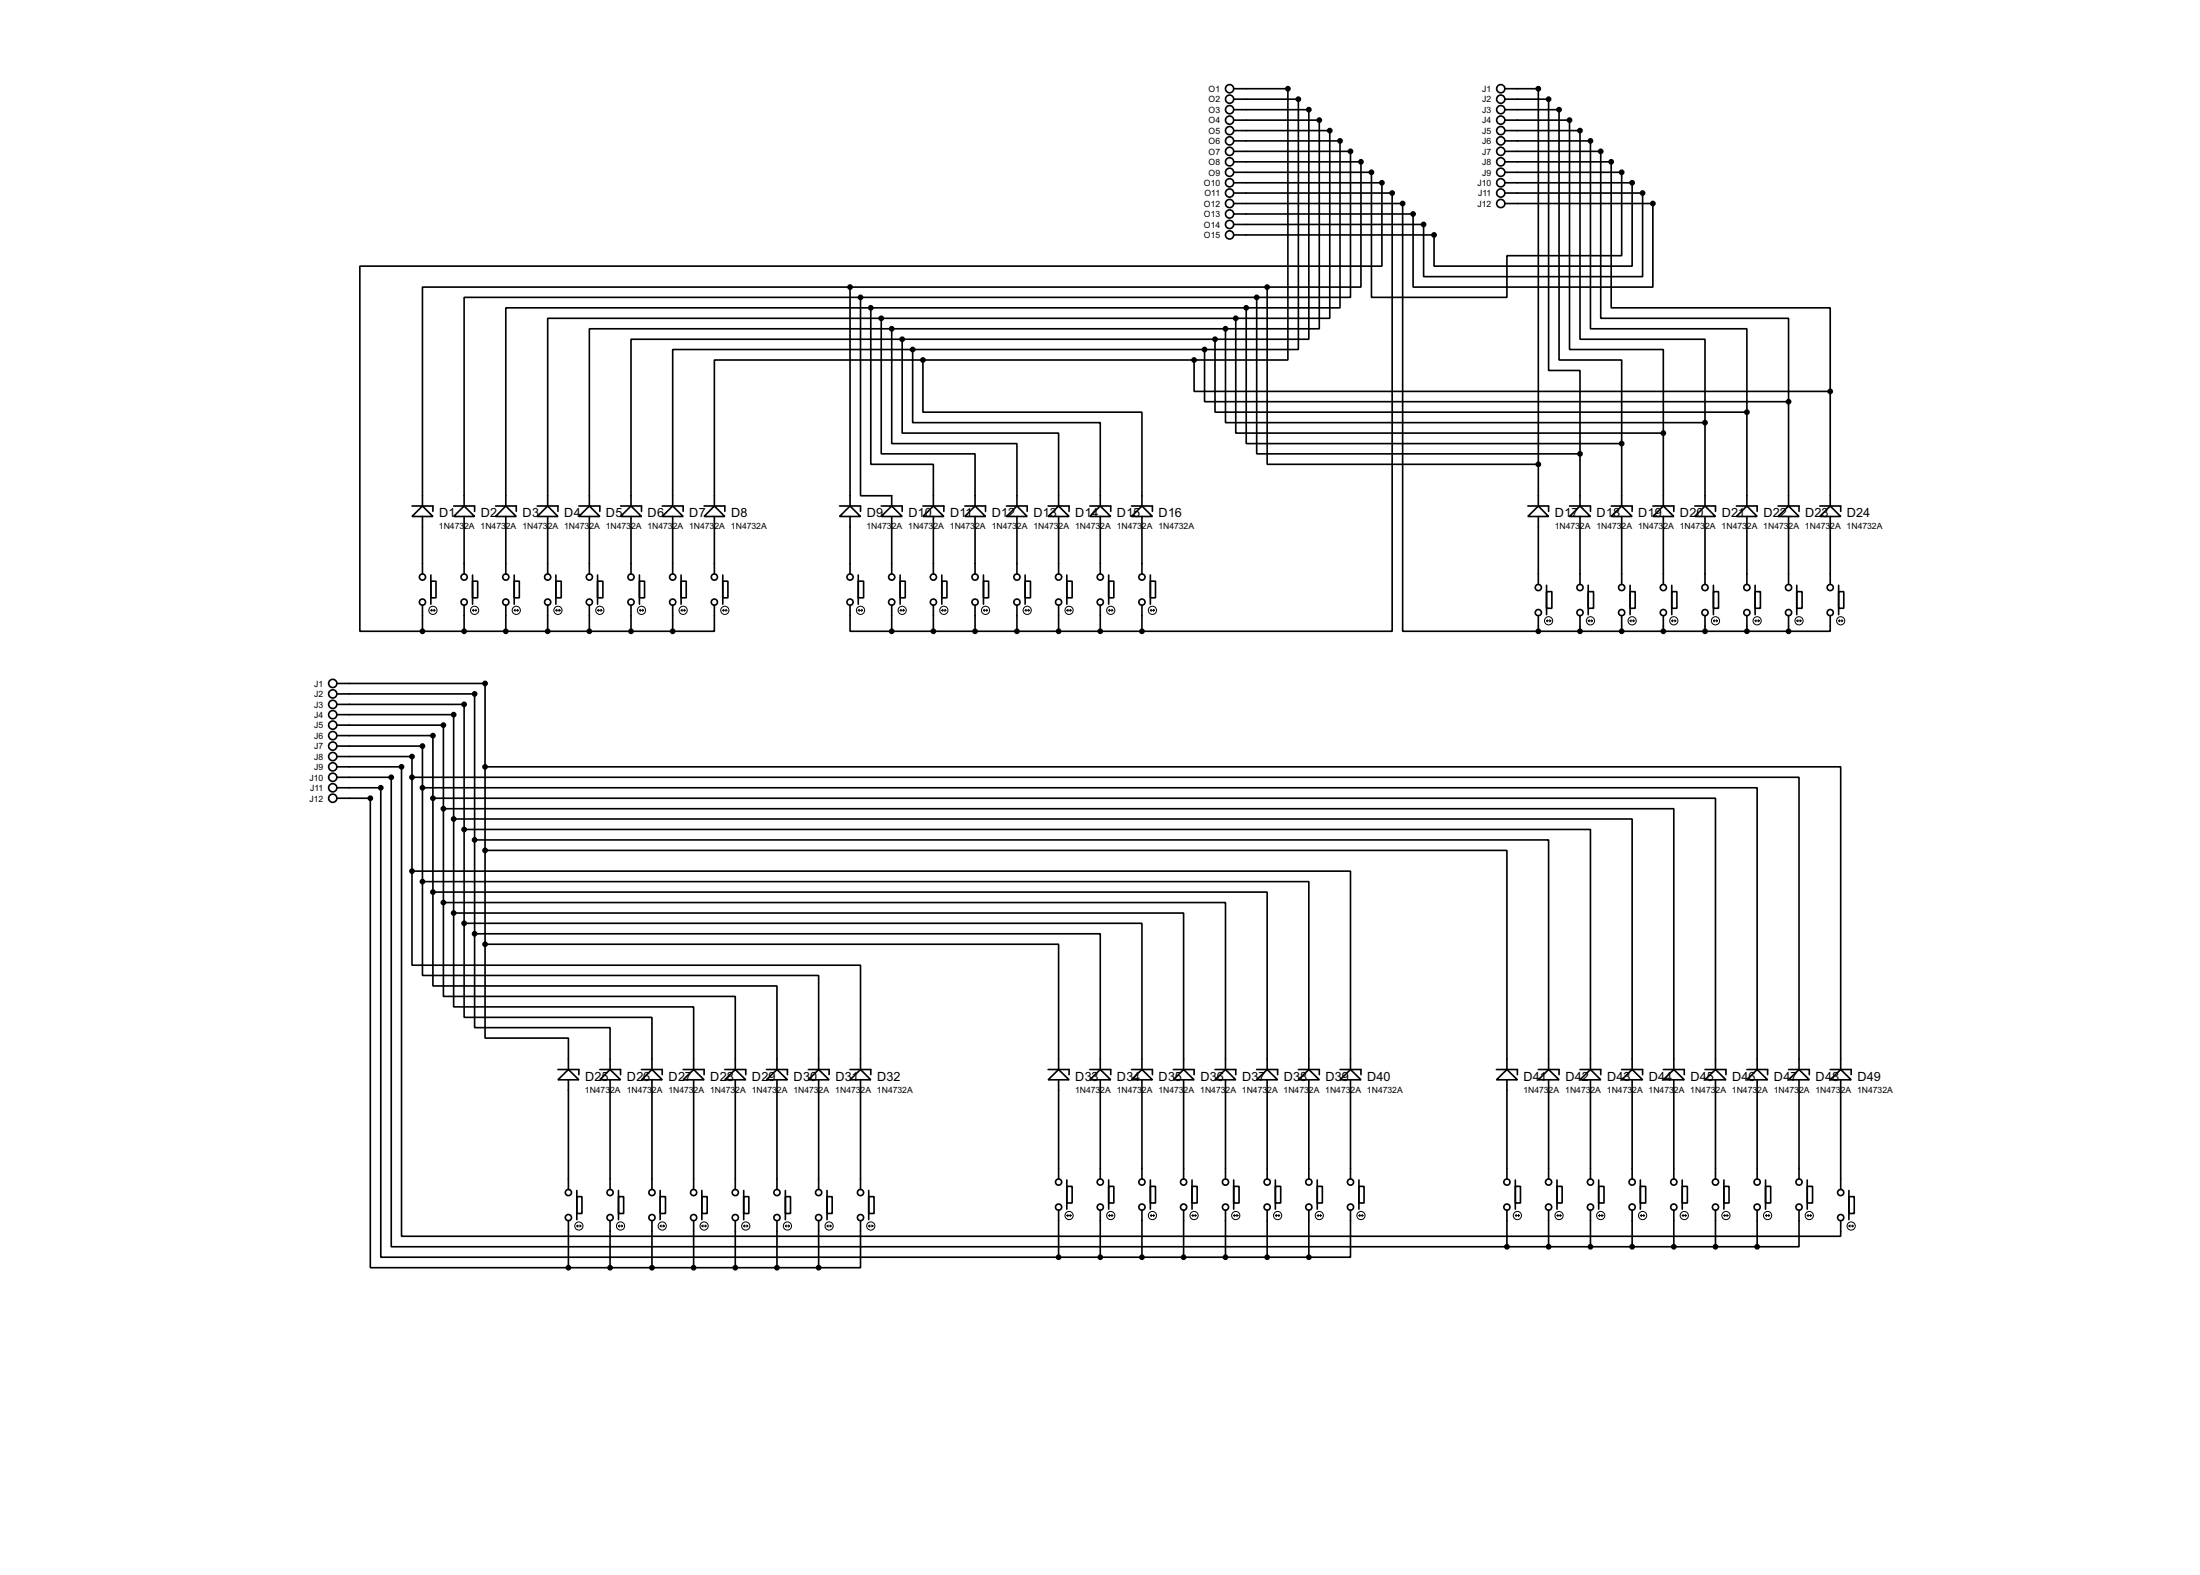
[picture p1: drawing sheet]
<svg xmlns="http://www.w3.org/2000/svg" width="536mm" height="383mm" viewBox="0 0 536 383" stroke-linecap="round" stroke-linejoin="round" font-family="sans-serif">
<g fill="none" stroke="#000" stroke-width=".4">
<path d="M300.5 21.6h13.2v66.1h-22.8M300.5 24.2h15.8v60.9h-22.9M300.5 26.7h18.3v55.9h-22.8M300.5 29.3h20.9v50.8h-22.9M300.5 31.8h23.4v45.7h-22.9M300.5 34.3h25.9v40.7h-22.8M300.5 36.9h28.5v35.5h-22.9M300.5 39.4h31v30.5h-22.8M366.6 24.2h10.6v66h7.7v20.3M366.6 26.7h13.2v61h15.2v20.3M366.6 29.3h15.7v55.8h22.9v20.4M366.6 31.8h18.3v50.8h30.4v20.3"/>
<path d="M366.6 34.3h20.8v45.8h38.1v20.3M366.6 36.9h23.3v40.6h45.8v20.3M366.6 39.4h25.9v35.6h53.3v20.3M366.6 21.6h8.1v101.6M300.5 44.5h36.1v20.3h-248.9v88.9h15.2M300.5 47h38.6v106.7h-60.9M300.5 49.6h41.2v104.1h33M300.5 42h33.6v30.4h33v-10.1h27.9v-20.3h-28.4M366.6 44.5h31v20.3h-48.3v-7.6h-48.8M366.6 47h33.5v20.4h-53.3v-12.7h-46.3M366.6 49.6h36v20.3h-58.4v-17.8h-43.7M207.1 69.9h-104.2v53.3"/>
<path d="M207.1 69.9v53.3M207.1 69.9h101.6M209.6 72.4h-96.5v50.8M209.6 72.4v48.3h7.6v2.5M209.6 72.4h96.5M212.1 75h-88.9v48.2M212.1 75v38.1h15.3v10.1M212.1 75h91.5M214.7 77.5h-81.3v45.7M214.7 77.5v33h22.8v12.7M214.7 77.5h86.3M301 77.5v28h104.2"/>
<path d="M303.6 75v33h91.4M306.1 72.4v38.1h78.8M308.7 69.9v43.2h66M217.2 80.1h-73.6v43.1M217.2 80.1v27.9h30.5v15.2M217.2 80.1h81.3M219.8 82.6h-66.1v40.6M219.8 82.6v22.9h38.1v17.7M219.8 82.6h76.2M222.3 85.1h-58.4v38.1M222.3 85.1v17.8h45.7v20.3M222.3 85.1h71.1"/>
<path d="M224.8 87.7h-50.8v35.5M224.8 87.7v12.7h53.4v22.8M224.8 87.7h66.1M290.9 87.7v7.6h154.9M293.4 85.1v12.7h142.3M296 82.6v17.8h129.5M298.5 80.1v22.8h116.8M435.7 97.8v25.4M445.8 95.3v27.9M384.9 110.5v12.7M395 108v15.2M405.2 105.5v17.7"/>
<path d="M415.3 102.9v20.3M425.5 100.4v22.8M100.4 123.2h5.1v1.3M102.9 123.2l2.6 2.6h-5.1zM102.9 125.8v14M110.5 123.2h5.1v1.3M113.1 123.2l2.5 2.6h-5.1zM113.1 125.8v14M120.7 123.2h5.1v1.3M123.2 123.2l2.6 2.6h-5.1zM123.2 125.8v14M130.9 123.2h5v1.3"/>
<path d="M133.4 123.2l2.5 2.6h-5zM133.4 125.8v14M141 123.2h5.1v1.3M143.6 123.2l2.5 2.6h-5.1zM143.6 125.8v14M151.2 123.2h5.1v1.3M153.7 123.2l2.6 2.6h-5.1zM153.7 125.8v14M161.3 123.2h5.1v1.3M163.9 123.2l2.5 2.6h-5.1zM163.9 125.8v14M171.5 123.2h5.1v1.3"/>
<path d="M174 123.2l2.6 2.6h-5.1zM174 125.8v14M204.5 123.2h5.1v1.3M207.1 123.2l2.5 2.6h-5.1zM207.1 125.8v14M214.7 123.2h5.1v1.3M217.2 123.2l2.6 2.6h-5.1zM217.2 125.8v14M224.8 123.2h5.1v1.3M227.4 123.2l2.5 2.6h-5.1zM227.4 125.8v14M235 123.2h5.1v1.3"/>
<path d="M237.5 123.2l2.6 2.6h-5.1zM237.5 125.8v14M245.2 125.8l2.5-2.6 2.5 2.6zM245.2 123.2h5v1.3M247.7 125.8v14M255.3 123.2h5.1v1.3M257.9 123.2l2.5 2.6h-5.1zM257.9 125.8v14M265.5 123.2h5.1v1.3M268 123.2l2.6 2.6h-5.1zM268 125.8v14M275.6 123.2h5.1v1.3"/>
<path d="M278.2 123.2l2.5 2.6h-5.1zM278.2 125.8v14M372.2 123.2h5v1.3M374.7 123.2l2.5 2.6h-5zM374.7 125.8v16.5M382.3 123.2h5.1v1.3M384.9 123.2l2.5 2.6h-5.1zM384.9 125.8v16.5M392.5 123.2h5.1v1.3M395 123.2l2.6 2.6h-5.1zM395 125.8v16.5M402.6 123.2h5.1v1.3"/>
<path d="M405.2 123.2l2.5 2.6h-5.1zM405.2 125.8v16.5M412.8 123.2h5.1v1.3M415.3 123.2l2.6 2.6h-5.1zM415.3 125.8v16.5M423 123.2h5v1.3M425.5 123.2l2.5 2.6h-5zM425.5 125.8v16.5M433.1 123.2h5.1v1.3M435.7 123.2l2.5 2.6h-5.1zM435.7 125.8v16.5M443.3 123.2h5.1v1.3"/>
<path d="M445.8 123.2l2.6 2.6h-5.1zM445.8 125.8v16.5M102.9 147.4v6.3M102.9 153.7h61M105 141.5h1.2v4.1h-1.2zM105 140v7.1M113.1 147.4v6.3M115.1 141.5h1.3v4.1h-1.3zM115.1 140v7.1M123.2 147.4v6.3M125.3 141.5h1.2v4.1h-1.2zM125.3 140v7.1"/>
<path d="M133.4 147.4v6.3M135.4 141.5h1.3v4.1h-1.3zM135.4 140v7.1M143.6 147.4v6.3M145.6 141.5h1.3v4.1h-1.3zM145.6 140v7.1M153.7 147.4v6.3M155.8 141.5h1.2v4.1h-1.2zM155.8 140v7.1M163.9 147.4v6.3M165.9 141.5h1.3v4.1h-1.3zM165.9 140v7.1"/>
<path d="M174 147.4v6.3h-10.1M176.1 141.5h1.2v4.1h-1.2zM176.1 140v7.1M207.1 147.4v6.3h10.1M209.1 141.5h1.3v4.1h-1.3zM209.1 140v7.1M217.2 147.4v6.3M217.2 153.7h61M219.3 141.5h1.2v4.1h-1.2zM219.3 140v7.1M227.4 147.4v6.3M229.4 141.5h1.3v4.1h-1.3z"/>
<path d="M229.4 140v7.1M237.5 147.4v6.3M239.6 141.5h1.2v4.1h-1.2zM239.6 140v7.1M247.7 147.4v6.3M249.7 141.5h1.3v4.1h-1.3zM249.7 140v7.1M257.9 147.4v6.3M259.9 141.5h1.3v4.1h-1.3zM259.9 140v7.1M268 147.4v6.3M270.1 141.5h1.2v4.1h-1.2z"/>
<path d="M270.1 140v7.1M278.2 147.4v6.3M280.2 141.5h1.3v4.1h-1.3zM280.2 140v7.1M374.7 149.9v3.8M374.7 153.7h61M376.7 144.1h1.3v4h-1.3zM376.7 142.5v7.2M384.9 149.9v3.8M386.9 144.1h1.3v4h-1.3zM386.9 142.5v7.2M395 149.9v3.8"/>
<path d="M397.1 144.1h1.2v4h-1.2zM397.1 142.5v7.2M405.2 149.9v3.8M407.2 144.1h1.3v4h-1.3zM407.2 142.5v7.2M415.3 149.9v3.8M417.4 144.1h1.2v4h-1.2zM417.4 142.5v7.2M425.5 149.9v3.8M427.5 144.1h1.3v4h-1.3zM427.5 142.5v7.2M435.7 149.9v3.8"/>
<path d="M437.7 144.1h1.3v4h-1.3zM437.7 142.5v7.2M445.8 149.9v3.8h-10.1M447.9 144.1h1.2v4h-1.2zM447.9 142.5v7.2M82.1 171.5h31v53.3M82.1 166.4h36.1v63.5M82.1 169h33.5v58.4M82.1 174h28.4v48.3M82.1 176.6h25.9v43.2M82.1 179.1h23.4v38.1M82.1 186.7h15.7v114.3h350.6v-3.8"/>
<path d="M82.1 189.3h13.2v114.3h271.8M82.1 191.8h10.7v114.3h165.1M82.1 194.4h8.1v114.3h48.3M82.1 181.7h20.8v33M82.1 184.2h18.3v27.9M100.4 189.3h337.8v71.1M102.9 191.8h325.1v68.6M105.5 194.4h312.4v66M108 196.9h299.7v63.5M110.5 199.4h287.1v61M118.2 186.7h330.2v73.7M100.4 212.1v22.9h109.2v25.4"/>
<path d="M100.4 212.1h228.6v48.3M102.9 214.7v22.8h96.5v22.9M102.9 214.7h215.9v45.7M105.5 217.2v22.9h83.8v20.3M105.5 217.2h203.2v43.2M108 219.8v22.8h71.1v17.8M108 219.8h190.5v40.6M113.1 202h274.3v58.4M115.6 204.5h261.6v55.9M118.2 207.1h248.9v53.3M110.5 222.3v22.9h58.5v15.2M110.5 222.3h177.8v38.1"/>
<path d="M113.1 224.8v22.9h45.7v12.7M113.1 224.8h165.1v35.6M115.6 227.4v22.8h33v10.2M115.6 227.4h152.4v33M118.2 229.9v22.9h20.3v7.6M118.2 229.9h139.7v30.5M135.9 262.9l2.6-2.5 2.5 2.5zM135.9 260.4h5.1v1.3M138.5 262.9v26.7M146.1 260.4h5.1v1.3M148.6 260.4l2.6 2.5h-5.1zM148.6 262.9v26.7"/>
<path d="M156.3 262.9l2.5-2.5 2.5 2.5zM156.3 260.4h5v1.3M158.8 262.9v26.7M166.4 262.9l2.6-2.5 2.5 2.5zM166.4 260.4h5.1v1.3M169 262.9v26.7M176.6 262.9l2.5-2.5 2.6 2.5zM176.6 260.4h5.1v1.3M179.1 262.9v26.7M186.7 262.9l2.6-2.5 2.5 2.5zM186.7 260.4h5.1v1.3M189.3 262.9v26.7"/>
<path d="M196.9 260.4h5.1v1.3M199.4 260.4l2.6 2.5h-5.1zM199.4 262.9v26.7M207.1 262.9l2.5-2.5 2.5 2.5zM207.1 260.4h5v1.3M209.6 262.9v26.7M255.3 262.9l2.6-2.5 2.5 2.5zM255.3 260.4h5.1v1.3M257.9 262.9v24.2M265.5 262.9l2.5-2.5 2.6 2.5zM265.5 260.4h5.1v1.3M268 262.9v24.2"/>
<path d="M275.6 262.9l2.6-2.5 2.5 2.5zM275.6 260.4h5.1v1.3M278.2 262.9v24.2M285.8 260.4h5.1v1.3M288.3 260.4l2.6 2.5h-5.1zM288.3 262.9v24.2M296 262.9l2.5-2.5 2.5 2.5zM296 260.4h5v1.3M298.5 262.9v24.2M306.1 262.9l2.6-2.5 2.5 2.5zM306.1 260.4h5.1v1.3M308.7 262.9v24.2"/>
<path d="M316.3 262.9l2.5-2.5 2.6 2.5zM316.3 260.4h5.1v1.3M318.8 262.9v24.2M326.4 262.9l2.6-2.5 2.5 2.5zM326.4 260.4h5.1v1.3M329 262.9v24.2M364.5 262.9l2.6-2.5 2.5 2.5zM364.5 260.4h5.1v1.3M367.1 262.9v24.2M374.7 260.4h5.1v1.3M377.2 260.4l2.6 2.5h-5.1zM377.2 262.9v24.2"/>
<path d="M384.9 262.9l2.5-2.5 2.5 2.5zM384.9 260.4h5v1.3M387.4 262.9v24.2M395 262.9l2.6-2.5 2.5 2.5zM395 260.4h5.1v1.3M397.6 262.9v24.2M405.2 262.9l2.5-2.5 2.6 2.5zM405.2 260.4h5.1v1.3M407.7 262.9v24.2M415.3 262.9l2.6-2.5 2.5 2.5zM415.3 260.4h5.1v1.3M417.9 262.9v24.2"/>
<path d="M425.5 260.4h5.1v1.3M428 260.4l2.6 2.5h-5.1zM428 262.9v24.2M435.7 262.9l2.5-2.5 2.5 2.5zM435.7 260.4h5v1.3M438.2 262.9v24.2M445.8 262.9l2.6-2.5 2.5 2.5zM445.8 260.4h5.1v1.3M448.4 262.9v26.7M138.5 297.2v11.5M140.5 291.4h1.3v4.1h-1.3zM140.5 289.9v7.1"/>
<path d="M148.6 297.2v11.5M150.7 291.4h1.2v4.1h-1.2zM150.7 289.9v7.1M158.8 297.2v11.5M160.8 291.4h1.3v4.1h-1.3zM160.8 289.9v7.1M169 297.2v11.5M171 291.4h1.3v4.1h-1.3zM171 289.9v7.1M179.1 297.2v11.5M181.2 291.4h1.2v4.1h-1.2zM181.2 289.9v7.1"/>
<path d="M189.3 297.2v11.5M191.3 291.4h1.3v4.1h-1.3zM191.3 289.9v7.1M199.4 297.2v11.5M201.5 291.4h1.2v4.1h-1.2zM201.5 289.9v7.1M209.6 297.2v11.5h-10.2M211.6 291.4h1.3v4.1h-1.3zM211.6 289.9v7.1M257.9 294.7v11.4M259.9 288.9h1.3v4h-1.3zM259.9 287.3v7.1"/>
<path d="M268 294.7v11.4M270.1 288.9h1.2v4h-1.2zM270.1 287.3v7.1M278.2 294.7v11.4M280.2 288.9h1.3v4h-1.3zM280.2 287.3v7.1M288.3 294.7v11.4M290.4 288.9h1.2v4h-1.2zM290.4 287.3v7.1M298.5 294.7v11.4M300.5 288.9h1.3v4h-1.3zM300.5 287.3v7.1"/>
<path d="M308.7 294.7v11.4M310.7 288.9h1.3v4h-1.3zM310.7 287.3v7.1M318.8 294.7v11.4M320.9 288.9h1.2v4h-1.2zM320.9 287.3v7.1M329 294.7v11.4h-10.2M331 288.9h1.3v4h-1.3zM331 287.3v7.1M367.1 294.7v8.9M369.1 288.9h1.3v4h-1.3zM369.1 287.3v7.1"/>
<path d="M377.2 294.7v8.9M379.3 288.9h1.2v4h-1.2zM379.3 287.3v7.1M387.4 294.7v8.9M389.4 288.9h1.3v4h-1.3zM389.4 287.3v7.1M397.6 294.7v8.9M399.6 288.9h1.3v4h-1.3zM399.6 287.3v7.1M407.7 294.7v8.9M409.8 288.9h1.2v4h-1.2zM409.8 287.3v7.1"/>
<path d="M417.9 294.7v8.9M419.9 288.9h1.3v4h-1.3zM419.9 287.3v7.1M428 294.7v8.9M430.1 288.9h1.2v4h-1.2zM430.1 287.3v7.1M438.2 294.7v8.9h-10.2M440.2 288.9h1.3v4h-1.3zM440.2 287.3v7.1M450.4 291.4h1.3v4.1h-1.3zM450.4 289.9v7.1M138.5 308.7h60.9"/>
<path d="M257.9 306.1h60.9M367.1 303.6h60.9"/>
<circle cx="299.5" cy="39.4" r="1"/>
<circle cx="299.5" cy="36.9" r="1"/>
<circle cx="299.5" cy="34.3" r="1"/>
<circle cx="299.5" cy="31.8" r="1"/>
<circle cx="299.5" cy="29.3" r="1"/>
<circle cx="299.5" cy="26.7" r="1"/>
<circle cx="299.5" cy="24.2" r="1"/>
<circle cx="299.5" cy="21.6" r="1"/>
<circle cx="365.5" cy="29.3" r="1"/>
<circle cx="365.5" cy="34.3" r="1"/>
<circle cx="365.5" cy="36.9" r="1"/>
<circle cx="365.5" cy="39.4" r="1"/>
<circle cx="365.5" cy="31.8" r="1"/>
<circle cx="365.5" cy="26.7" r="1"/>
<circle cx="365.5" cy="21.6" r="1"/>
<circle cx="365.5" cy="24.2" r="1"/>
<circle cx="299.5" cy="49.6" r="1"/>
<circle cx="299.5" cy="44.5" r="1"/>
<circle cx="299.5" cy="47" r="1"/>
<circle cx="299.5" cy="42" r="1"/>
<circle cx="299.5" cy="54.7" r="1"/>
<circle cx="299.5" cy="57.2" r="1"/>
<circle cx="299.5" cy="52.1" r="1"/>
<circle cx="365.5" cy="44.5" r="1"/>
<circle cx="365.5" cy="47" r="1"/>
<circle cx="365.5" cy="42" r="1"/>
<circle cx="365.5" cy="49.6" r="1"/>
<circle cx="102.9" cy="140.5" r=".75"/>
<circle cx="102.9" cy="146.6" r=".75"/>
<circle cx="113" cy="140.5" r=".75"/>
<circle cx="113" cy="146.6" r=".75"/>
<circle cx="123.2" cy="146.6" r=".75"/>
<circle cx="123.2" cy="140.5" r=".75"/>
<circle cx="133.4" cy="140.5" r=".75"/>
<circle cx="133.4" cy="146.6" r=".75"/>
<circle cx="143.5" cy="146.6" r=".75"/>
<circle cx="143.5" cy="140.5" r=".75"/>
<circle cx="153.7" cy="140.5" r=".75"/>
<circle cx="153.7" cy="146.6" r=".75"/>
<circle cx="163.8" cy="146.6" r=".75"/>
<circle cx="163.8" cy="140.5" r=".75"/>
<circle cx="174" cy="140.5" r=".75"/>
<circle cx="174" cy="146.6" r=".75"/>
<circle cx="207" cy="146.6" r=".75"/>
<circle cx="207" cy="140.5" r=".75"/>
<circle cx="217.2" cy="140.5" r=".75"/>
<circle cx="217.2" cy="146.6" r=".75"/>
<circle cx="227.3" cy="140.5" r=".75"/>
<circle cx="227.3" cy="146.6" r=".75"/>
<circle cx="237.5" cy="146.6" r=".75"/>
<circle cx="237.5" cy="140.5" r=".75"/>
<circle cx="247.7" cy="146.6" r=".75"/>
<circle cx="247.7" cy="140.5" r=".75"/>
<circle cx="257.8" cy="146.6" r=".75"/>
<circle cx="257.8" cy="140.5" r=".75"/>
<circle cx="268" cy="140.5" r=".75"/>
<circle cx="268" cy="146.6" r=".75"/>
<circle cx="278.1" cy="146.6" r=".75"/>
<circle cx="278.1" cy="140.5" r=".75"/>
<circle cx="374.7" cy="143.1" r=".75"/>
<circle cx="374.7" cy="149.2" r=".75"/>
<circle cx="384.8" cy="143.1" r=".75"/>
<circle cx="384.8" cy="149.2" r=".75"/>
<circle cx="395" cy="149.2" r=".75"/>
<circle cx="395" cy="143.1" r=".75"/>
<circle cx="405.1" cy="149.2" r=".75"/>
<circle cx="405.1" cy="143.1" r=".75"/>
<circle cx="415.3" cy="143.1" r=".75"/>
<circle cx="415.3" cy="149.2" r=".75"/>
<circle cx="425.5" cy="143.1" r=".75"/>
<circle cx="425.5" cy="149.2" r=".75"/>
<circle cx="435.6" cy="149.2" r=".75"/>
<circle cx="435.6" cy="143.1" r=".75"/>
<circle cx="445.8" cy="143.1" r=".75"/>
<circle cx="445.8" cy="149.2" r=".75"/>
<circle cx="81" cy="171.5" r="1"/>
<circle cx="81" cy="174" r="1"/>
<circle cx="81" cy="169" r="1"/>
<circle cx="81" cy="179.1" r="1"/>
<circle cx="81" cy="176.6" r="1"/>
<circle cx="81" cy="166.4" r="1"/>
<circle cx="81" cy="191.8" r="1"/>
<circle cx="81" cy="184.2" r="1"/>
<circle cx="81" cy="194.4" r="1"/>
<circle cx="81" cy="181.7" r="1"/>
<circle cx="81" cy="186.7" r="1"/>
<circle cx="81" cy="189.3" r="1"/>
<circle cx="138.4" cy="296.5" r=".75"/>
<circle cx="138.4" cy="290.4" r=".75"/>
<circle cx="148.6" cy="296.5" r=".75"/>
<circle cx="148.6" cy="290.4" r=".75"/>
<circle cx="158.8" cy="290.4" r=".75"/>
<circle cx="158.8" cy="296.5" r=".75"/>
<circle cx="168.9" cy="296.5" r=".75"/>
<circle cx="168.9" cy="290.4" r=".75"/>
<circle cx="179.1" cy="290.4" r=".75"/>
<circle cx="179.1" cy="296.5" r=".75"/>
<circle cx="189.2" cy="296.5" r=".75"/>
<circle cx="189.2" cy="290.4" r=".75"/>
<circle cx="199.4" cy="296.5" r=".75"/>
<circle cx="199.4" cy="290.4" r=".75"/>
<circle cx="209.6" cy="296.5" r=".75"/>
<circle cx="209.6" cy="290.4" r=".75"/>
<circle cx="257.8" cy="287.8" r=".75"/>
<circle cx="257.8" cy="293.9" r=".75"/>
<circle cx="268" cy="293.9" r=".75"/>
<circle cx="268" cy="287.8" r=".75"/>
<circle cx="278.1" cy="293.9" r=".75"/>
<circle cx="278.1" cy="287.8" r=".75"/>
<circle cx="288.3" cy="293.9" r=".75"/>
<circle cx="288.3" cy="287.8" r=".75"/>
<circle cx="298.5" cy="293.9" r=".75"/>
<circle cx="298.5" cy="287.8" r=".75"/>
<circle cx="308.6" cy="287.8" r=".75"/>
<circle cx="308.6" cy="293.9" r=".75"/>
<circle cx="318.8" cy="287.8" r=".75"/>
<circle cx="318.8" cy="293.9" r=".75"/>
<circle cx="328.9" cy="287.8" r=".75"/>
<circle cx="328.9" cy="293.9" r=".75"/>
<circle cx="367" cy="293.9" r=".75"/>
<circle cx="367" cy="287.8" r=".75"/>
<circle cx="377.2" cy="293.9" r=".75"/>
<circle cx="377.2" cy="287.8" r=".75"/>
<circle cx="387.4" cy="287.8" r=".75"/>
<circle cx="387.4" cy="293.9" r=".75"/>
<circle cx="397.5" cy="287.8" r=".75"/>
<circle cx="397.5" cy="293.9" r=".75"/>
<circle cx="407.7" cy="293.9" r=".75"/>
<circle cx="407.7" cy="287.8" r=".75"/>
<circle cx="417.8" cy="287.8" r=".75"/>
<circle cx="417.8" cy="293.9" r=".75"/>
<circle cx="428" cy="287.8" r=".75"/>
<circle cx="428" cy="293.9" r=".75"/>
<circle cx="438.2" cy="293.9" r=".75"/>
<circle cx="438.2" cy="287.8" r=".75"/>
<circle cx="448.3" cy="296.5" r=".75"/>
<circle cx="448.3" cy="290.4" r=".75"/>
</g>
<g fill="none" stroke="#000" stroke-width=".24">
<path d="M105 148.6h1M105 148.6l.2 .3M105.2 148.4l-.2 .2M105.7 148.4l.3 .2M106 148.6l-.3 .3M115.1 148.6h1M115.1 148.6l.3 .3M115.4 148.4l-.3 .2M115.9 148.4l.2 .2M116.1 148.6l-.2 .3M125.3 148.6h1M125.3 148.6l.2 .3"/>
<path d="M125.5 148.4l-.2 .2M126 148.4l.3 .2M126.3 148.6l-.3 .3M135.4 148.6h1.1M135.4 148.6l.3 .3M135.7 148.4l-.3 .2M136.2 148.4l.3 .2M136.5 148.6l-.3 .3M145.6 148.6h1M145.6 148.6l.3 .3M145.9 148.4l-.3 .2M146.4 148.4l.2 .2"/>
<path d="M146.6 148.6l-.2 .3M155.8 148.6h1M155.8 148.6l.2 .3M156 148.4l-.2 .2M156.5 148.4l.3 .2M156.8 148.6l-.3 .3M165.9 148.6h1M165.9 148.6l.3 .3M166.2 148.4l-.3 .2M166.7 148.4l.2 .2M166.9 148.6l-.2 .3M176.1 148.6h1"/>
<path d="M176.1 148.6l.2 .3M176.3 148.4l-.2 .2M176.8 148.4l.3 .2M177.1 148.6l-.3 .3M209.1 148.6h1M209.1 148.6l.3 .3M209.4 148.4l-.3 .2M209.9 148.4l.2 .2M210.1 148.6l-.2 .3M219.3 148.6h1M219.3 148.6l.2 .3M219.5 148.4l-.2 .2"/>
<path d="M220 148.4l.3 .2M220.3 148.6l-.3 .3M229.4 148.6h1M229.4 148.6l.3 .3M229.7 148.4l-.3 .2M230.2 148.4l.2 .2M230.4 148.6l-.2 .3M239.6 148.6h1M239.6 148.6l.2 .3M239.8 148.4l-.2 .2M240.3 148.4l.3 .2M240.6 148.6l-.3 .3"/>
<path d="M249.7 148.6h1.1M249.7 148.6l.3 .3M250 148.4l-.3 .2M250.5 148.4l.3 .2M250.8 148.6l-.3 .3M259.9 148.6h1M259.9 148.6l.3 .3M260.2 148.4l-.3 .2M260.7 148.4l.2 .2M260.9 148.6l-.2 .3M270.1 148.6h1M270.1 148.6l.2 .3"/>
<path d="M270.3 148.4l-.2 .2M270.8 148.4l.3 .2M271.1 148.6l-.3 .3M280.2 148.6h1M280.2 148.6l.3 .3M280.5 148.4l-.3 .2M281 148.4l.2 .2M281.2 148.6l-.2 .3M376.7 151.2h1.1M376.7 151.2l.3 .2M377 150.9l-.3 .3M377.5 150.9l.3 .3"/>
<path d="M377.8 151.2l-.3 .2M386.9 151.2h1M386.9 151.2l.3 .2M387.2 150.9l-.3 .3M387.7 150.9l.2 .3M387.9 151.2l-.2 .2M397.1 151.2h1M397.1 151.2l.2 .2M397.3 150.9l-.2 .3M397.8 150.9l.3 .3M398.1 151.2l-.3 .2M407.2 151.2h1"/>
<path d="M407.2 151.2l.3 .2M407.5 150.9l-.3 .3M408 150.9l.2 .3M408.2 151.2l-.2 .2M417.4 151.2h1M417.4 151.2l.2 .2M417.6 150.9l-.2 .3M418.1 150.9l.3 .3M418.4 151.2l-.3 .2M427.5 151.2h1.1M427.5 151.2l.3 .2M427.8 150.9l-.3 .3"/>
<path d="M428.3 150.9l.3 .3M428.6 151.2l-.3 .2M437.7 151.2h1M437.7 151.2l.3 .2M438 150.9l-.3 .3M438.5 150.9l.2 .3M438.7 151.2l-.2 .2M447.9 151.2h1M447.9 151.2l.2 .2M448.1 150.9l-.2 .3M448.6 150.9l.3 .3M448.9 151.2l-.3 .2"/>
<path d="M140.5 298.5h1M140.5 298.5l.3 .3M140.8 298.3l-.3 .2M141.3 298.3l.2 .2M141.5 298.5l-.2 .3M150.7 298.5h1M150.7 298.5l.2 .3M150.9 298.3l-.2 .2M151.4 298.3l.3 .2M151.7 298.5l-.3 .3M160.8 298.5h1.1M160.8 298.5l.3 .3"/>
<path d="M161.1 298.3l-.3 .2M161.6 298.3l.3 .2M161.9 298.5l-.3 .3M171 298.5h1M171 298.5l.3 .3M171.3 298.3l-.3 .2M171.8 298.3l.2 .2M172 298.5l-.2 .3M181.2 298.5h1M181.2 298.5l.2 .3M181.4 298.3l-.2 .2M181.9 298.3l.3 .2"/>
<path d="M182.2 298.5l-.3 .3M191.3 298.5h1M191.3 298.5l.3 .3M191.6 298.3l-.3 .2M192.1 298.3l.2 .2M192.3 298.5l-.2 .3M201.5 298.5h1M201.5 298.5l.2 .3M201.7 298.3l-.2 .2M202.2 298.3l.3 .2M202.5 298.5l-.3 .3M211.6 298.5h1.1"/>
<path d="M211.6 298.5l.3 .3M211.9 298.3l-.3 .2M212.4 298.3l.3 .2M212.7 298.5l-.3 .3M259.9 296h1M259.9 296l.3 .2M260.2 295.7l-.3 .3M260.7 295.7l.2 .3M260.9 296l-.2 .2M270.1 296h1M270.1 296l.2 .2M270.3 295.7l-.2 .3"/>
<path d="M270.8 295.7l.3 .3M271.1 296l-.3 .2M280.2 296h1M280.2 296l.3 .2M280.5 295.7l-.3 .3M281 295.7l.2 .3M281.2 296l-.2 .2M290.4 296h1M290.4 296l.2 .2M290.6 295.7l-.2 .3M291.1 295.7l.3 .3M291.4 296l-.3 .2"/>
<path d="M300.5 296h1.1M300.5 296l.3 .2M300.8 295.7l-.3 .3M301.3 295.7l.3 .3M301.6 296l-.3 .2M310.7 296h1M310.7 296l.3 .2M311 295.7l-.3 .3M311.5 295.7l.2 .3M311.7 296l-.2 .2M320.9 296h1M320.9 296l.2 .2"/>
<path d="M321.1 295.7l-.2 .3M321.6 295.7l.3 .3M321.9 296l-.3 .2M331 296h1M331 296l.3 .2M331.3 295.7l-.3 .3M331.8 295.7l.2 .3M332 296l-.2 .2M369.1 296h1M369.1 296l.3 .2M369.4 295.7l-.3 .3M369.9 295.7l.2 .3"/>
<path d="M370.1 296l-.2 .2M379.3 296h1M379.3 296l.2 .2M379.5 295.7l-.2 .3M380 295.7l.3 .3M380.3 296l-.3 .2M389.4 296h1.1M389.4 296l.3 .2M389.7 295.7l-.3 .3M390.2 295.7l.3 .3M390.5 296l-.3 .2M399.6 296h1"/>
<path d="M399.6 296l.3 .2M399.9 295.7l-.3 .3M400.4 295.7l.2 .3M400.6 296l-.2 .2M409.8 296h1M409.8 296l.2 .2M410 295.7l-.2 .3M410.5 295.7l.3 .3M410.8 296l-.3 .2M419.9 296h1M419.9 296l.3 .2M420.2 295.7l-.3 .3"/>
<path d="M420.7 295.7l.2 .3M420.9 296l-.2 .2M430.1 296h1M430.1 296l.2 .2M430.3 295.7l-.2 .3M430.8 295.7l.3 .3M431.1 296l-.3 .2M440.2 296h1.1M440.2 296l.3 .2M440.5 295.7l-.3 .3M441 295.7l.3 .3M441.3 296l-.3 .2"/>
<path d="M450.4 298.5h1M450.4 298.5l.3 .3M450.7 298.3l-.3 .2M451.2 298.3l.2 .2M451.4 298.5l-.2 .3"/>
<circle cx="105.4" cy="148.6" r="1"/>
<circle cx="115.6" cy="148.6" r="1"/>
<circle cx="125.7" cy="148.6" r="1"/>
<circle cx="135.9" cy="148.6" r="1"/>
<circle cx="146.1" cy="148.6" r="1"/>
<circle cx="156.2" cy="148.6" r="1"/>
<circle cx="166.4" cy="148.6" r="1"/>
<circle cx="176.5" cy="148.6" r="1"/>
<circle cx="209.6" cy="148.6" r="1"/>
<circle cx="219.7" cy="148.6" r="1"/>
<circle cx="229.9" cy="148.6" r="1"/>
<circle cx="240" cy="148.6" r="1"/>
<circle cx="250.2" cy="148.6" r="1"/>
<circle cx="260.4" cy="148.6" r="1"/>
<circle cx="270.5" cy="148.6" r="1"/>
<circle cx="280.7" cy="148.6" r="1"/>
<circle cx="377.2" cy="151.2" r="1"/>
<circle cx="387.4" cy="151.2" r="1"/>
<circle cx="397.5" cy="151.2" r="1"/>
<circle cx="407.7" cy="151.2" r="1"/>
<circle cx="417.8" cy="151.2" r="1"/>
<circle cx="428" cy="151.2" r="1"/>
<circle cx="438.2" cy="151.2" r="1"/>
<circle cx="448.3" cy="151.2" r="1"/>
<circle cx="141" cy="298.5" r="1"/>
<circle cx="151.1" cy="298.5" r="1"/>
<circle cx="161.3" cy="298.5" r="1"/>
<circle cx="171.5" cy="298.5" r="1"/>
<circle cx="181.6" cy="298.5" r="1"/>
<circle cx="191.8" cy="298.5" r="1"/>
<circle cx="201.9" cy="298.5" r="1"/>
<circle cx="212.1" cy="298.5" r="1"/>
<circle cx="260.4" cy="296" r="1"/>
<circle cx="270.5" cy="296" r="1"/>
<circle cx="280.7" cy="296" r="1"/>
<circle cx="290.8" cy="296" r="1"/>
<circle cx="301" cy="296" r="1"/>
<circle cx="311.2" cy="296" r="1"/>
<circle cx="321.3" cy="296" r="1"/>
<circle cx="331.5" cy="296" r="1"/>
<circle cx="369.6" cy="296" r="1"/>
<circle cx="379.7" cy="296" r="1"/>
<circle cx="389.9" cy="296" r="1"/>
<circle cx="400.1" cy="296" r="1"/>
<circle cx="410.2" cy="296" r="1"/>
<circle cx="420.4" cy="296" r="1"/>
<circle cx="430.5" cy="296" r="1"/>
<circle cx="440.7" cy="296" r="1"/>
<circle cx="450.9" cy="298.5" r="1"/>
</g>
<g fill="#000" stroke="#000" stroke-width=".4">
<circle cx="313.7" cy="21.6" r=".5"/>
<circle cx="316.2" cy="24.2" r=".5"/>
<circle cx="318.8" cy="26.7" r=".5"/>
<circle cx="321.3" cy="29.3" r=".5"/>
<circle cx="323.9" cy="31.8" r=".5"/>
<circle cx="326.4" cy="34.3" r=".5"/>
<circle cx="328.9" cy="36.9" r=".5"/>
<circle cx="331.5" cy="39.4" r=".5"/>
<circle cx="374.7" cy="21.6" r=".5"/>
<circle cx="377.2" cy="24.2" r=".5"/>
<circle cx="379.7" cy="26.7" r=".5"/>
<circle cx="382.3" cy="29.3" r=".5"/>
<circle cx="384.8" cy="31.8" r=".5"/>
<circle cx="387.4" cy="34.3" r=".5"/>
<circle cx="389.9" cy="36.9" r=".5"/>
<circle cx="392.4" cy="39.4" r=".5"/>
<circle cx="334" cy="42" r=".5"/>
<circle cx="336.6" cy="44.5" r=".5"/>
<circle cx="339.1" cy="47" r=".5"/>
<circle cx="341.6" cy="49.6" r=".5"/>
<circle cx="344.2" cy="52.1" r=".5"/>
<circle cx="346.7" cy="54.7" r=".5"/>
<circle cx="349.3" cy="57.2" r=".5"/>
<circle cx="395" cy="42" r=".5"/>
<circle cx="397.5" cy="44.5" r=".5"/>
<circle cx="400.1" cy="47" r=".5"/>
<circle cx="402.6" cy="49.6" r=".5"/>
<circle cx="207" cy="69.9" r=".5"/>
<circle cx="209.6" cy="72.4" r=".5"/>
<circle cx="212.1" cy="75" r=".5"/>
<circle cx="214.6" cy="77.5" r=".5"/>
<circle cx="301" cy="77.5" r=".5"/>
<circle cx="303.5" cy="75" r=".5"/>
<circle cx="306.1" cy="72.4" r=".5"/>
<circle cx="308.6" cy="69.9" r=".5"/>
<circle cx="217.2" cy="80.1" r=".5"/>
<circle cx="219.7" cy="82.6" r=".5"/>
<circle cx="222.3" cy="85.1" r=".5"/>
<circle cx="224.8" cy="87.7" r=".5"/>
<circle cx="290.8" cy="87.7" r=".5"/>
<circle cx="293.4" cy="85.1" r=".5"/>
<circle cx="295.9" cy="82.6" r=".5"/>
<circle cx="298.5" cy="80.1" r=".5"/>
<circle cx="435.6" cy="97.8" r=".5"/>
<circle cx="445.8" cy="95.3" r=".5"/>
<circle cx="374.7" cy="113.1" r=".5"/>
<circle cx="384.8" cy="110.5" r=".5"/>
<circle cx="395" cy="108" r=".5"/>
<circle cx="405.1" cy="105.5" r=".5"/>
<circle cx="415.3" cy="102.9" r=".5"/>
<circle cx="425.5" cy="100.4" r=".5"/>
<circle cx="102.9" cy="153.7" r=".5"/>
<circle cx="113" cy="153.7" r=".5"/>
<circle cx="123.2" cy="153.7" r=".5"/>
<circle cx="133.4" cy="153.7" r=".5"/>
<circle cx="143.5" cy="153.7" r=".5"/>
<circle cx="153.7" cy="153.7" r=".5"/>
<circle cx="163.8" cy="153.7" r=".5"/>
<circle cx="217.2" cy="153.7" r=".5"/>
<circle cx="227.3" cy="153.7" r=".5"/>
<circle cx="237.5" cy="153.7" r=".5"/>
<circle cx="247.7" cy="153.7" r=".5"/>
<circle cx="257.8" cy="153.7" r=".5"/>
<circle cx="268" cy="153.7" r=".5"/>
<circle cx="278.1" cy="153.7" r=".5"/>
<circle cx="374.7" cy="153.7" r=".5"/>
<circle cx="384.8" cy="153.7" r=".5"/>
<circle cx="395" cy="153.7" r=".5"/>
<circle cx="405.1" cy="153.7" r=".5"/>
<circle cx="415.3" cy="153.7" r=".5"/>
<circle cx="425.5" cy="153.7" r=".5"/>
<circle cx="435.6" cy="153.7" r=".5"/>
<circle cx="105.4" cy="179.1" r=".5"/>
<circle cx="108" cy="176.6" r=".5"/>
<circle cx="110.5" cy="174" r=".5"/>
<circle cx="113" cy="171.5" r=".5"/>
<circle cx="115.6" cy="169" r=".5"/>
<circle cx="118.1" cy="166.4" r=".5"/>
<circle cx="90.2" cy="194.4" r=".5"/>
<circle cx="92.7" cy="191.8" r=".5"/>
<circle cx="95.3" cy="189.3" r=".5"/>
<circle cx="97.8" cy="186.7" r=".5"/>
<circle cx="100.3" cy="184.2" r=".5"/>
<circle cx="100.3" cy="189.3" r=".5"/>
<circle cx="102.9" cy="181.7" r=".5"/>
<circle cx="102.9" cy="191.8" r=".5"/>
<circle cx="105.4" cy="194.4" r=".5"/>
<circle cx="108" cy="196.9" r=".5"/>
<circle cx="110.5" cy="199.4" r=".5"/>
<circle cx="118.1" cy="186.7" r=".5"/>
<circle cx="100.3" cy="212.1" r=".5"/>
<circle cx="102.9" cy="214.7" r=".5"/>
<circle cx="105.4" cy="217.2" r=".5"/>
<circle cx="108" cy="219.8" r=".5"/>
<circle cx="113" cy="202" r=".5"/>
<circle cx="115.6" cy="204.5" r=".5"/>
<circle cx="118.1" cy="207.1" r=".5"/>
<circle cx="110.5" cy="222.3" r=".5"/>
<circle cx="113" cy="224.8" r=".5"/>
<circle cx="115.6" cy="227.4" r=".5"/>
<circle cx="118.1" cy="229.9" r=".5"/>
<circle cx="138.4" cy="308.7" r=".5"/>
<circle cx="148.6" cy="308.7" r=".5"/>
<circle cx="158.8" cy="308.7" r=".5"/>
<circle cx="168.9" cy="308.7" r=".5"/>
<circle cx="179.1" cy="308.7" r=".5"/>
<circle cx="189.2" cy="308.7" r=".5"/>
<circle cx="199.4" cy="308.7" r=".5"/>
<circle cx="257.8" cy="306.1" r=".5"/>
<circle cx="268" cy="306.1" r=".5"/>
<circle cx="278.1" cy="306.1" r=".5"/>
<circle cx="288.3" cy="306.1" r=".5"/>
<circle cx="298.5" cy="306.1" r=".5"/>
<circle cx="308.6" cy="306.1" r=".5"/>
<circle cx="318.8" cy="306.1" r=".5"/>
<circle cx="367" cy="303.6" r=".5"/>
<circle cx="377.2" cy="303.6" r=".5"/>
<circle cx="387.4" cy="303.6" r=".5"/>
<circle cx="397.5" cy="303.6" r=".5"/>
<circle cx="407.7" cy="303.6" r=".5"/>
<circle cx="417.8" cy="303.6" r=".5"/>
<circle cx="428" cy="303.6" r=".5"/>
</g>
<g font-size="3.5">
<text x="107" y="125.9">D1</text>
<text x="117.1" y="125.9">D2</text>
<text x="127.3" y="125.9">D3</text>
<text x="137.5" y="125.9">D4</text>
<text x="147.6" y="125.9">D5</text>
<text x="157.8" y="125.9">D6</text>
<text x="167.9" y="125.9">D7</text>
<text x="178.1" y="125.9">D8</text>
<text x="211.1" y="125.9">D9</text>
<text x="221.3" y="125.9">D10</text>
<text x="231.4" y="125.9">D11</text>
<text x="241.6" y="125.9">D12</text>
<text x="251.8" y="125.9">D13</text>
<text x="261.9" y="125.9">D14</text>
<text x="272.1" y="125.9">D15</text>
<text x="282.2" y="125.9">D16</text>
<text x="378.8" y="125.9">D17</text>
<text x="388.9" y="125.9">D18</text>
<text x="399.1" y="125.9">D19</text>
<text x="409.2" y="125.9">D20</text>
<text x="419.4" y="125.9">D21</text>
<text x="429.6" y="125.9">D22</text>
<text x="439.7" y="125.9">D23</text>
<text x="449.9" y="125.9">D24</text>
<text x="142.5" y="263.1">D25</text>
<text x="152.7" y="263.1">D26</text>
<text x="162.9" y="263.1">D27</text>
<text x="173" y="263.1">D28</text>
<text x="183.2" y="263.1">D29</text>
<text x="193.3" y="263.1">D30</text>
<text x="203.5" y="263.1">D31</text>
<text x="213.7" y="263.1">D32</text>
<text x="261.9" y="263.1">D33</text>
<text x="272.1" y="263.1">D34</text>
<text x="282.2" y="263.1">D35</text>
<text x="292.4" y="263.1">D36</text>
<text x="302.6" y="263.1">D37</text>
<text x="312.7" y="263.1">D38</text>
<text x="322.9" y="263.1">D39</text>
<text x="333" y="263.1">D40</text>
<text x="371.1" y="263.1">D41</text>
<text x="381.3" y="263.1">D42</text>
<text x="391.5" y="263.1">D43</text>
<text x="401.6" y="263.1">D44</text>
<text x="411.8" y="263.1">D45</text>
<text x="421.9" y="263.1">D46</text>
<text x="432.1" y="263.1">D47</text>
<text x="442.3" y="263.1">D48</text>
<text x="452.4" y="263.1">D49</text>
</g>
<g font-size="2.4">
<text x="294.4" y="22.4">O1</text>
<text x="361" y="22.4">J1</text>
<text x="294.4" y="27.5">O3</text>
<text x="294.4" y="25">O2</text>
<text x="361" y="27.5">J3</text>
<text x="361" y="25">J2</text>
<text x="294.4" y="35.1">O6</text>
<text x="294.4" y="32.6">O5</text>
<text x="294.4" y="30">O4</text>
<text x="361" y="32.6">J5</text>
<text x="361" y="30">J4</text>
<text x="361" y="35.1">J6</text>
<text x="294.4" y="40.2">O8</text>
<text x="294.4" y="37.7">O7</text>
<text x="361" y="37.7">J7</text>
<text x="361" y="40.2">J8</text>
<text x="293.2" y="45.3">O10</text>
<text x="293.4" y="47.8">O11</text>
<text x="294.4" y="42.7">O9</text>
<text x="359.9" y="45.3">J10</text>
<text x="360" y="47.8">J11</text>
<text x="361" y="42.7">J9</text>
<text x="293.2" y="52.9">O13</text>
<text x="293.2" y="50.4">O12</text>
<text x="359.9" y="50.4">J12</text>
<text x="293.2" y="58">O15</text>
<text x="293.2" y="55.4">O14</text>
<text x="106.9" y="128.9">1N4732A 1N4732A 1N473</text>
<text x="133.4" y="128.9">2A 1N4732A 1N4732A 1N473</text>
<text x="163.9" y="128.9">2A 1N4732A 1N4732A</text>
<text x="211.1" y="128.9">1N4732A 1N473</text>
<text x="227.4" y="128.9">2A 1N473</text>
<text x="237.5" y="128.9">2A 1N473</text>
<text x="247.7" y="128.9">2A 1N4732A 1N4732A 1N4732A 1N4732A</text>
<text x="378.7" y="128.9">1N473</text>
<text x="384.9" y="128.9">2A 1N4732A 1N473</text>
<text x="405.2" y="128.9">2A 1N4732A 1N473</text>
<text x="425.5" y="128.9">2A 1N473</text>
<text x="435.7" y="128.9">2A 1N4732A 1N4732A</text>
<text x="76.5" y="167.2">J1</text>
<text x="76.5" y="172.3">J3</text>
<text x="76.5" y="169.8">J2</text>
<text x="76.5" y="177.4">J5</text>
<text x="76.5" y="174.8">J4</text>
<text x="76.5" y="179.9">J6</text>
<text x="76.5" y="182.5">J7</text>
<text x="76.5" y="185">J8</text>
<text x="75.4" y="190.1">J10</text>
<text x="76.5" y="187.5">J9</text>
<text x="75.4" y="195.2">J12</text>
<text x="75.5" y="192.6">J11</text>
<text x="142.5" y="266">1N4732A 1N4732A 1N473</text>
<text x="169" y="266">2A 1N4732A 1N473</text>
<text x="189.3" y="266">2A 1N473</text>
<text x="199.4" y="266">2A 1N473</text>
<text x="209.6" y="266">2A 1N4732A</text>
<text x="261.9" y="266">1N4732A 1N4732A 1N473</text>
<text x="288.3" y="266">2A 1N473</text>
<text x="298.5" y="266">2A 1N473</text>
<text x="308.7" y="266">2A 1N4732A 1N4732A 1N4732A</text>
<text x="371.1" y="266">1N4732A 1N473</text>
<text x="387.4" y="266">2A 1N473</text>
<text x="397.6" y="266">2A 1N4732A 1N473</text>
<text x="417.9" y="266">2A 1N4732A 1N473</text>
<text x="438.2" y="266">2A 1N473</text>
<text x="448.4" y="266">2A 1N4732A</text>
</g>
</svg>
